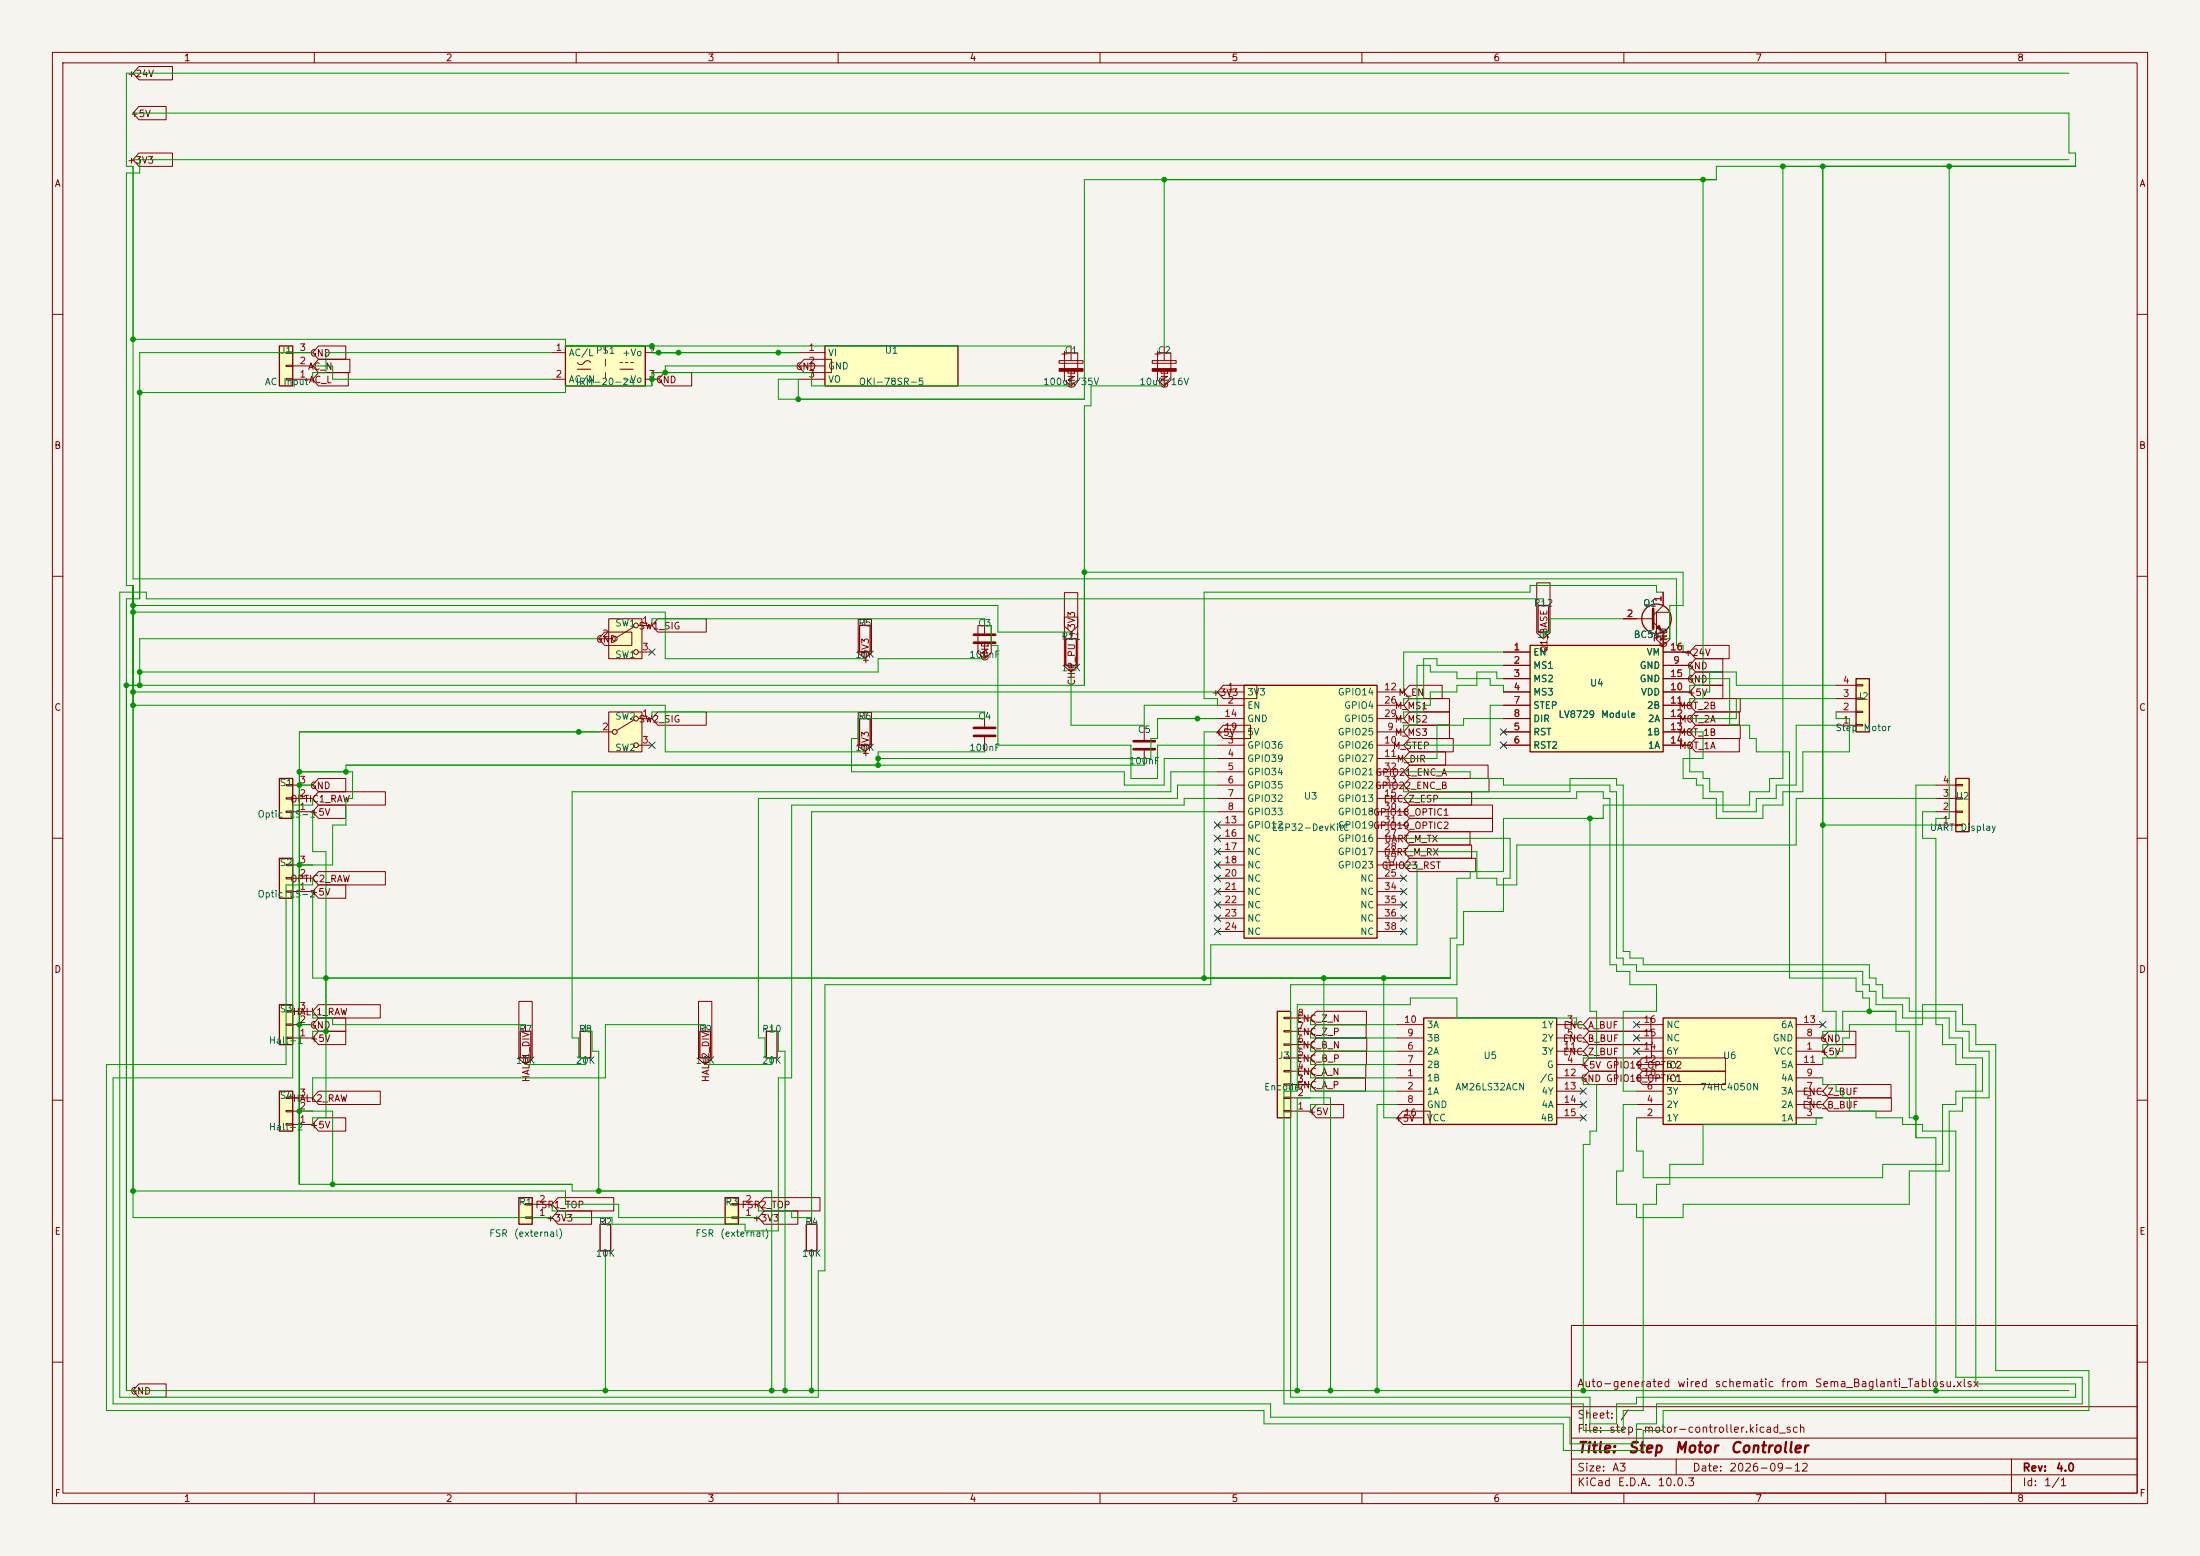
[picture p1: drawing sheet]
<svg xmlns="http://www.w3.org/2000/svg" width="420mm" height="297mm" viewBox="0 0 420 297" stroke-linecap="round" stroke-linejoin="round" font-family="sans-serif">
<path d="M0 0h420v297h-420z" fill="#f5f4ef" stroke="#f5f4ef" stroke-width=".19"/>
<g fill="none" stroke="#840000" stroke-width=".19">
<path d="M10 10h400v277h-400zM12 12h396v273h-396zM60 10v2M110 10v2M160 10v2M210 10v2M260 10v2M310 10v2M360 10v2M10 60h2M408 60h2M10 110h2"/>
<path d="M408 110h2M10 160h2M408 160h2M10 210h2M408 210h2M300 253h108v32h-108zM10 260h2M300 278.5h108M300 274.5h108M300 268.5h108M320 278.5v3M384 278.5v6.5"/>
<path d="M408 260h2M60 285v2M110 285v2M160 285v2M210 285v2M260 285v2M300 281.5h108M310 285v2M360 285v2"/>
</g>
<path d="M243.8 193h2.6v20.4h-2.6z" fill="#ffffc2"/>
<path d="M243.8 193h2.6v20.4h-2.6zM153.9 233.7h2.1v5.1h-2.1z" fill="none" stroke="#840000" stroke-width=".25"/>
<g fill="none" stroke="#840000" stroke-width=".19">
<path d="M220 68.8h4.5v.5h-4.5zM220.5 67.6h1M221 67.1v1M222.2 66v2.8M222.2 70.9v2.8M245.1 199.3h1.3v.2h-1.3zM245.1 196.7h1.3v.3h-1.3zM245.1 194.2h1.3v.2h-1.3zM246.4 199.4h3.8M246.4 196.9h3.8M246.4 194.3h3.8M245.1 212h1.3v.2h-1.3z"/>
<path d="M245.1 209.4h1.3v.3h-1.3zM245.1 206.9h1.3v.2h-1.3zM245.1 204.3h1.3v.3h-1.3zM245.1 201.8h1.3v.3h-1.3zM246.4 212.1h3.8M246.4 209.6h3.8M246.4 207h3.8M246.4 204.5h3.8M246.4 201.9h3.8M154.9 232.4v1.3M154.9 238.8v1.2"/>
</g>
<path d="M220 70.4h4.5v.5h-4.5z" fill="#840000" stroke="#840000" stroke-width=".19"/>
<path d="M53.3 208.3h2.6v7.6h-2.6z" fill="#ffffc2"/>
<path d="M53.3 208.3h2.6v7.6h-2.6zM114.6 233.7h2v5.1h-2z" fill="none" stroke="#840000" stroke-width=".25"/>
<path d="M54.6 214.5h1.3v.3h-1.3zM54.6 212h1.3v.2h-1.3zM54.6 209.4h1.3v.3h-1.3zM55.9 214.6h3.8M55.9 212.1h3.8M55.9 209.6h3.8M115.6 232.4v1.3M115.6 238.8v1.2" fill="none" stroke="#840000" stroke-width=".19"/>
<path d="M99.1 228.6h2.5v5.1h-2.5z" fill="#ffffc2"/>
<path d="M99.1 228.6h2.5v5.1h-2.5z" fill="none" stroke="#840000" stroke-width=".25"/>
<path d="M100.3 232.3h1.3v.2h-1.3zM100.3 229.7h1.3v.3h-1.3zM101.6 232.4h3.8M101.6 229.9h3.8" fill="none" stroke="#840000" stroke-width=".19"/>
<path d="M138.4 228.6h2.6v5.1h-2.6z" fill="#ffffc2"/>
<path d="M293.6 115.6h2.1v5.1h-2.1zM138.4 228.6h2.6v5.1h-2.6z" fill="none" stroke="#840000" stroke-width=".25"/>
<path d="M294.6 114.3v1.3M294.6 120.7v1.2M139.7 232.3h1.3v.2h-1.3zM139.7 229.7h1.3v.3h-1.3zM141 232.4h3.8M141 229.9h3.8" fill="none" stroke="#840000" stroke-width=".19"/>
<path d="M354.3 129.5h2.6v10.2h-2.6z" fill="#ffffc2"/>
<path d="M354.3 129.5h2.6v10.2h-2.6z" fill="none" stroke="#840000" stroke-width=".25"/>
<path d="M350.5 138.4h3.8M350.5 135.9h3.8M350.5 133.4h3.8M350.5 130.8h3.8M354.3 138.3h1.3v.3h-1.3zM354.3 135.8h1.3v.2h-1.3zM354.3 133.2h1.3v.3h-1.3zM354.3 130.7h1.3v.2h-1.3z" fill="none" stroke="#840000" stroke-width=".19"/>
<path d="M292.1 123.2h25.4v20.3h-25.4z" fill="#ffffc2"/>
<g fill="none" stroke="#840000" stroke-width=".25">
<path d="M292.1 123.2h25.4v20.3h-25.4z"/>
<circle cx="316.2" cy="118.1" r="2.82"/>
</g>
<g fill="none" stroke="#840000" stroke-width=".19">
<path d="M309.9 118.1h5.7M315.6 118.7l1.9 2v2.5M317.5 113v2.6l-1.9 1.9M287 124.5h5.1M287 127h5.1M287 129.5h5.1M287 132.1h5.1M287 139.7h5.1M287 134.6h5.1M287 137.2h5.1M317.5 124.5h5.1M317.5 127h5.1"/>
<path d="M317.5 129.5h5.1M317.5 132.1h5.1M317.5 139.7h5.1M317.5 134.6h5.1M317.5 137.2h5.1M287 142.2h5.1M317.5 142.2h5.1"/>
</g>
<path d="M315.6 116.2v3.8" fill="none" stroke="#840000" stroke-width=".51"/>
<path d="M316.7 119.4l.5 1-1-.5z" fill="#840000" stroke="#840000" stroke-width=".19"/>
<path d="M53.3 66h2.6v7.7h-2.6z" fill="#ffffc2"/>
<path d="M53.3 66h2.6v7.7h-2.6z" fill="none" stroke="#840000" stroke-width=".25"/>
<path d="M54.6 72.3h1.3v.2h-1.3zM54.6 69.7h1.3v.3h-1.3zM54.6 67.2h1.3v.2h-1.3zM55.9 72.4h3.8M55.9 69.9h3.8M55.9 67.3h3.8" fill="none" stroke="#840000" stroke-width=".19"/>
<path d="M107.9 66h15.3v7.7h-15.3z" fill="#ffffc2"/>
<path d="M107.9 66h15.3v7.7h-15.3zM164.1 137.2h2v5h-2z" fill="none" stroke="#840000" stroke-width=".25"/>
<g fill="none" stroke="#840000" stroke-width=".19">
<path d="M105.4 67.3h2.5M105.4 72.4h2.5M110.2 69.2a.83 .83 0 0 0 .9 .4 .83 .83 0 0 0 .6-.6 .73 .73 0 0 1 1.1 .2M110.2 70.5h2.6M115.6 66v1.3M115.6 68.6v1.3M115.6 71.1v1.3M118.4 70.5h2.5M118.4 69.2h.5M119.4 69.2h.5M120.4 69.2h.5M123.2 67.3h2.5"/>
<path d="M123.2 72.4h2.5M165.1 135.9v1.3M188 135.9v2.8M165.1 142.2v1.3M188 140.7v2.8"/>
</g>
<path d="M185.9 138.9h4.1M185.9 140.5h4.1" fill="none" stroke="#840000" stroke-width=".51"/>
<path d="M237.5 130.8h25.4v48.3h-25.4z" fill="#ffffc2"/>
<path d="M237.5 130.8h25.4v48.3h-25.4z" fill="none" stroke="#840000" stroke-width=".25"/>
<g fill="none" stroke="#840000" stroke-width=".19">
<path d="M232.4 132.1h5.1M232.4 134.6h5.1M232.4 139.7h5.1M232.4 137.2h5.1M262.9 132.1h5.1M262.9 134.6h5.1M262.9 139.7h5.1M262.9 137.2h5.1M232.4 142.2h5.1M232.4 144.8h5.1M232.4 147.3h5.1M232.4 149.9h5.1"/>
<path d="M232.4 152.4h5.1M232.4 154.9h5.1M232.4 157.5h5.1M262.9 142.2h5.1M262.9 144.8h5.1M262.9 147.3h5.1M262.9 149.9h5.1M262.9 152.4h5.1M262.9 154.9h5.1M262.9 157.5h5.1M232.4 160h5.1M232.4 162.6h5.1"/>
<path d="M232.4 165.1h5.1M232.4 167.6h5.1M232.4 170.2h5.1M232.4 172.7h5.1M232.4 175.3h5.1M232.4 177.8h5.1M262.9 160h5.1M262.9 162.6h5.1M262.9 165.1h5.1M262.9 167.6h5.1M262.9 170.2h5.1M262.9 172.7h5.1"/>
<path d="M262.9 175.3h5.1M262.9 177.8h5.1"/>
</g>
<path d="M271.8 194.3h25.4v20.3h-25.4z" fill="#ffffc2"/>
<path d="M271.8 194.3h25.4v20.3h-25.4z" fill="none" stroke="#840000" stroke-width=".25"/>
<g fill="none" stroke="#840000" stroke-width=".19">
<path d="M266.7 195.6h5.1M266.7 198.1h5.1M297.2 195.6h5.1M297.2 198.1h5.1M266.7 205.7h5.1M266.7 208.3h5.1M266.7 203.2h5.1M266.7 200.7h5.1M266.7 210.8h5.1M266.7 213.4h5.1M297.2 205.7h5.1M297.2 208.3h5.1"/>
<path d="M297.2 203.2h5.1M297.2 200.7h5.1M297.2 210.8h5.1M297.2 213.4h5.1"/>
</g>
<path d="M373.4 148.6h2.5v10.2h-2.5z" fill="#ffffc2"/>
<path d="M373.4 148.6h2.5v10.2h-2.5z" fill="none" stroke="#840000" stroke-width=".25"/>
<path d="M369.6 157.5h3.8M369.6 154.9h3.8M369.6 152.4h3.8M369.6 149.9h3.8M373.4 157.4h1.2v.2h-1.2zM373.4 154.8h1.2v.3h-1.2zM373.4 152.3h1.2v.2h-1.2zM373.4 149.7h1.2v.3h-1.2z" fill="none" stroke="#840000" stroke-width=".19"/>
<path d="M317.5 194.3h25.4v20.3h-25.4z" fill="#ffffc2"/>
<path d="M317.5 194.3h25.4v20.3h-25.4z" fill="none" stroke="#840000" stroke-width=".25"/>
<g fill="none" stroke="#840000" stroke-width=".19">
<path d="M312.4 198.1h5.1M312.4 195.6h5.1M342.9 198.1h5.1M342.9 195.6h5.1M312.4 200.7h5.1M312.4 213.4h5.1M312.4 210.8h5.1M312.4 208.3h5.1M312.4 205.7h5.1M312.4 203.2h5.1M342.9 200.7h5.1M342.9 213.4h5.1"/>
<path d="M342.9 210.8h5.1M342.9 208.3h5.1M342.9 205.7h5.1M342.9 203.2h5.1"/>
</g>
<path d="M53.3 191.8h2.6v7.6h-2.6z" fill="#ffffc2"/>
<path d="M53.3 191.8h2.6v7.6h-2.6zM99.3 196.9h2v5h-2zM110.7 196.9h2.1v5h-2.1zM133.6 196.9h2v5h-2zM146.3 196.9h2v5h-2z" fill="none" stroke="#840000" stroke-width=".25"/>
<g fill="none" stroke="#840000" stroke-width=".19">
<path d="M202.2 68.8h4.6v.5h-4.6zM202.7 67.6h1M203.2 67.1v1M204.5 66v2.8M204.5 70.9v2.8M54.6 198h1.3v.2h-1.3zM54.6 195.5h1.3v.2h-1.3zM54.6 192.9h1.3v.3h-1.3zM55.9 198.1h3.8M55.9 195.6h3.8M55.9 193h3.8M100.3 195.6v1.3"/>
<path d="M111.8 195.6v1.3M134.6 195.6v1.3M147.3 195.6v1.3M100.3 201.9v1.3M111.8 201.9v1.3M134.6 201.9v1.3M147.3 201.9v1.3"/>
</g>
<path d="M202.2 70.4h4.6v.5h-4.6z" fill="#840000" stroke="#840000" stroke-width=".19"/>
<path d="M157.5 66h25.4v7.7h-25.4z" fill="#ffffc2"/>
<path d="M157.5 66h25.4v7.7h-25.4z" fill="none" stroke="#840000" stroke-width=".25"/>
<path d="M152.4 67.3h5.1M152.4 69.9h5.1M152.4 72.4h5.1" fill="none" stroke="#840000" stroke-width=".19"/>
<path d="M53.3 163.8h2.6v7.7h-2.6z" fill="#ffffc2"/>
<path d="M53.3 163.8h2.6v7.7h-2.6z" fill="none" stroke="#840000" stroke-width=".25"/>
<path d="M54.6 170.1h1.3v.2h-1.3zM54.6 167.5h1.3v.3h-1.3zM54.6 165h1.3v.2h-1.3zM55.9 170.2h3.8M55.9 167.6h3.8M55.9 165.1h3.8" fill="none" stroke="#840000" stroke-width=".19"/>
<path d="M53.3 148.6h2.6v7.6h-2.6z" fill="#ffffc2"/>
<path d="M53.3 148.6h2.6v7.6h-2.6z" fill="none" stroke="#840000" stroke-width=".25"/>
<path d="M54.6 154.8h1.3v.3h-1.3zM54.6 152.3h1.3v.2h-1.3zM54.6 149.7h1.3v.3h-1.3zM55.9 154.9h3.8M55.9 152.4h3.8M55.9 149.9h3.8" fill="none" stroke="#840000" stroke-width=".19"/>
<path d="M116.2 135.9h6.4v7.6h-6.4z" fill="#ffffc2"/>
<g fill="none" stroke="#840000" stroke-width=".19">
<path d="M114.3 139.7h2.5M116.2 135.9h6.4v7.6h-6.4zM121 137.4l-3.3 2M121.9 137.2h2.6M121.9 142.2h2.6"/>
<circle cx="117.3" cy="139.7" r=".46"/>
<circle cx="121.4" cy="137.2" r=".46"/>
<circle cx="121.4" cy="142.2" r=".46"/>
</g>
<path d="M116.2 118.1h6.4v7.6h-6.4z" fill="#ffffc2"/>
<g fill="none" stroke="#840000" stroke-width=".19">
<path d="M26.5 12.7h6.4v2.5h-6.4l-1.1-1.2zM26.5 20.3h5.2v2.6h-5.2l-1.1-1.3zM26.5 29.2h6.4v2.6h-6.4l-1.1-1.3zM60.8 71.1h5.7v2.6h-5.7l-1.1-1.3zM60.8 68.6h6v2.5h-6l-1.1-1.2zM60.8 66h5.2v2.6h-5.2l-1.1-1.3zM126.8 71.1h5.2v2.6h-5.2l-1.1-1.3zM153.5 68.6h5.2v2.5h-5.2l-1.1-1.2zM203.2 67.3h2.5v5.2l-1.2 1.2-1.3-1.2zM221 67.3h2.5v5.2l-1.3 1.2-1.2-1.2zM116.2 118.1h6.4v7.6h-6.4zM121 119.6l-3.3 2.1"/>
<path d="M121.9 119.4h2.6M125.6 118.1h9.2v2.6h-9.2l-1.1-1.3zM163.8 118.2h2.6v6.4l-1.3 1.1-1.3-1.1zM165.1 118.1v1.3M186.7 119.4h2.5v5.2l-1.2 1.1-1.3-1.1zM188 118.1v2.8M203.2 117.8h2.5v9.4l-1.2 1.1-1.3-1.1zM203.2 113.1h2.5v6.4l-1.2 1.2-1.3-1.2zM293.4 111.2h2.5v9.6l-1.3 1.1-1.2-1.1zM309.9 118.1h2.5M316.2 116.9h2.6v5.2l-1.3 1.1-1.3-1.1zM317.5 113v2.6"/>
<path d="M114.3 121.9h2.5M115.4 120.6h5.2v2.6h-5.2l-1.1-1.3zM121.9 124.5h2.6M125.6 135.9h9.2v2.5h-9.2l-1.1-1.2zM163.8 136h2.6v6.4l-1.3 1.1-1.3-1.1zM165.1 124.5v1.2M188 122.9v2.8M204.5 120.7v1.2M204.5 127v1.3M218.4 138.4v2.8M233.5 130.8h6.4v2.6h-6.4l-1.1-1.3zM233.5 138.4h5.2v2.6h-5.2l-1.1-1.3z"/>
<path d="M269.1 130.8h6.2v2.6h-6.2l-1.1-1.3zM269.1 133.3h7.6v2.6h-7.6l-1.1-1.3zM269.1 135.9h7.6v2.5h-7.6l-1.1-1.2zM269.1 138.4h7.6v2.6h-7.6l-1.1-1.3zM287 124.5h5.1M287 127h5.1M287 129.5h5.1M287 132.1h5.1M287 139.7h5.1M287 134.6h5.1M287 137.2h5.1M317.5 124.5h5.1"/>
<path d="M317.5 127h5.1M317.5 129.5h5.1M317.5 132.1h5.1M317.5 139.7h5.1M317.5 134.6h5.1M317.5 137.2h5.1M317.5 120.7v2.5M323.7 138.4h8.5v2.6h-8.5l-1.1-1.3zM323.7 135.9h8.3v2.5h-8.3l-1.1-1.2zM323.7 133.3h8.5v2.6h-8.5l-1.1-1.3zM323.7 130.8h5.2v2.6h-5.2l-1.1-1.3zM323.7 128.3h5.2v2.5h-5.2l-1.1-1.3z"/>
<path d="M323.7 123.2h6.4v2.5h-6.4l-1.1-1.2zM323.7 125.7h5.2v2.6h-5.2l-1.1-1.3zM60.8 151.1h12.8v2.6h-12.8l-1.1-1.3zM60.8 153.7h5.2v2.5h-5.2l-1.1-1.3zM60.8 148.6h5.2v2.5h-5.2l-1.1-1.2zM218.4 143.3v2.8M269.1 146h15v2.6h-15l-1.1-1.3zM269.1 148.6h15.2v2.5h-15.2l-1.1-1.2zM269.1 143.5h6.9v2.6h-6.9l-1.1-1.3zM269.1 158.7h11.5v2.6h-11.5l-1.1-1.3zM269.1 153.7h15.8v2.5h-15.8l-1.1-1.3zM269.1 156.2h15.8v2.6h-15.8l-1.1-1.3z"/>
<path d="M269.1 141h8.3v2.5h-8.3l-1.1-1.3zM269.1 151.1h11.8v2.6h-11.8l-1.1-1.3zM287 142.2h5.1M317.5 142.2h5.1M323.7 141h8.3v2.5h-8.3l-1.1-1.3zM60.8 166.4h12.8v2.5h-12.8l-1.1-1.3zM60.8 168.9h5.2v2.6h-5.2l-1.1-1.3zM269.1 163.8h12.6v2.6h-12.6l-1.1-1.3zM269.1 161.3h11.8v2.5h-11.8l-1.1-1.2zM60.8 194.3h5.2v2.6h-5.2l-1.1-1.3zM60.8 191.8h11.8v2.5h-11.8l-1.1-1.3zM60.8 196.8h5.2v2.6h-5.2l-1.1-1.3z"/>
<path d="M99.1 191.1h2.5v11l-1.3 1.1-1.2-1.1zM133.3 191.1h2.6v11l-1.3 1.1-1.3-1.1zM251.3 193h9.6v2.6h-9.6l-1.1-1.3zM251.3 195.6h9.5v2.5h-9.5l-1.1-1.2zM251.3 198.1h9.6v2.6h-9.6l-1.1-1.3zM303.4 194.3h11.8v2.6h-11.8l-1.1-1.3zM303.4 199.4h11.9v2.5h-11.9l-1.1-1.2zM303.4 196.8h11.9v2.6h-11.9l-1.1-1.3zM349.1 199.4h5.2v2.5h-5.2l-1.1-1.2zM349.1 196.8h5.2v2.6h-5.2l-1.1-1.3zM60.8 213.4h5.2v2.5h-5.2l-1.1-1.3zM60.8 208.3h11.8v2.5h-11.8l-1.1-1.2z"/>
<path d="M251.3 200.7h9.6v2.5h-9.6l-1.1-1.3zM251.3 210.8h5.2v2.6h-5.2l-1.1-1.3zM251.3 203.2h9.4v2.5h-9.4l-1.1-1.2zM251.3 205.7h9.4v2.6h-9.4l-1.1-1.3zM267.8 212.1h5.2v2.5h-5.2l-1.1-1.2zM303.4 204.5h5.2v2.5h-5.2l-1.1-1.3zM303.4 201.9h5.2v2.6h-5.2l-1.1-1.3zM313.5 204.5h15.9v2.5h-15.9l-1.1-1.3zM313.5 201.9h15.9v2.6h-15.9l-1.1-1.3zM349.1 209.5h12v2.6h-12l-1.1-1.3zM349.1 207h11.9v2.6h-11.9l-1.1-1.3zM106.5 228.6h10.7v2.5h-10.7l-1.1-1.2z"/>
<path d="M106.5 231.1h6.4v2.6h-6.4l-1.1-1.3zM145.9 228.6h10.6v2.5h-10.6l-1.1-1.2zM145.9 231.1h6.4v2.6h-6.4l-1.1-1.3zM26.5 264.2h5.2v2.5h-5.2l-1.1-1.3z"/>
<circle cx="121.4" cy="119.4" r=".46"/>
<circle cx="117.3" cy="121.9" r=".46"/>
<circle cx="121.4" cy="124.5" r=".46"/>
</g>
<path d="M185.9 121.2h4.1M185.9 122.7h4.1M216.4 141.5h4.1M216.4 143h4.1" fill="none" stroke="#840000" stroke-width=".51"/>
<path d="M164.1 119.4h2v5.1h-2zM203.5 121.9h2v5.1h-2z" fill="none" stroke="#840000" stroke-width=".25"/>
<g fill="none" stroke="#009600" stroke-width=".19">
<path d="M395 14h-370.9v17.8h1.3v78.7h294.6v12.7h1.3v1.3h1.3M25.4 21.6h369.6v7.6h1.2v2.6h-68.5v2.5h-120.7v41.9h-58.4v-3.8h3.8v3.8M25.4 30.5h369.6M26.7 30.5v2.5h-2.6v78.8h1.3v120.6h80M222.2 34.3v31.7M325.1 34.3v96.5h-2.5v1.3M340.4 31.8v116.8h-2.6v2.5h-3.8v2.6h-27.9v2.5h-19.1v10.2h-6.3v1.2h-2.6v11.5h-1.2v7.6h-217.2v-16.5M348 31.8v161.2h2.5v6.4h-2.5v1.3M372.1 31.8v124.4h-2.5v1.3h-21.6M25.4 64.8h82.5v1.2h96.6M59.7 67.3h-33v47h-2.6v151.1h370.9M59.7 69.9h3.8v2.5h41.9"/>
<path d="M105.4 67.3h-43.2v3.8h-2.5v1.3M124.5 66v1.3h27.9M124.5 72.4h1.2M152.4 69.9h-25.4v1.2M204.5 73.7h-49.6v-2.6h-30.4v2.6h-16.6v1.2h-81.2M222.2 73.7h-13.9v3.8h-1.3v53.3h-182.9M25.4 115.6h165.1v5.1h14M25.4 116.8h101.6v8.9h38.1M124.5 119.4v-1.3h63.5v1.3h1.2v3.8h1.3v19h25.4v6.4h5.1v-6.4h11.4M207 109.2h114.3v6.4h-2.5v6.3h-1.3v1.3M294.6 114.3h-266.7v-1.3h-5v153.7h133.3v-24.1h1.3v-54.6h73.6v-7.7h39.4v-15.2h-2.5M309.9 118.1h-14v2.6h-1.3v1.2"/>
<path d="M317.5 113h-1.3v-1.2h-24.1v1.2h-62.2v20.4h2.5v1.2h-14v3.8h-13.9v-10.1M25.4 132.1h207M25.4 134.6h101.6v8.9h38.1M114.3 139.7h-57.2v86.4h52.1v1.2h38.1v38.1M114.3 121.9h-87.6v8.9M124.5 137.2v-1.3h63.5v1.3h-24.2v3.8h-1.2v6.3h52v2.6h7.6v-5.1h10.2M188 125.7h-20.4v2.6h-140.9M232.4 139.7h-2.5v47M232.4 137.2h-11.4v3.8h-1.3v3.8h-52.1M287 129.5h-1.3v-1.2h-3.8v2.5h-3.8v1.3h-5.1v2.5h-1.2v1.3h-3.8v1.3M287 124.5h-19v7.6M287 132.1v-1.3h-2.5v-1.3h-6.4v-1.2h-5.1v-1.3h-2.5v11.4h-2.5v1.3"/>
<path d="M287 137.2h-7.6v1.2h-5.1v6.4h-6.3M287 134.6h-2.5v7.6h-16.5M287 127h-12.7v-1.3h-2.5v7.7h-3.8v1.2M322.6 127v2.5h7.6v8.9h3.8v2.6h1.3v2.5h6.3v43.2h12.7v2.5h1.3v1.3h1.3v2.5M350.5 130.8h-19v-2.5h-5.1v3.8h-1.3v1.3h-2.5v1.2M350.5 138.4h-7.6v11.5h-3.8v2.5h-3.8v2.5h-6.4v-3.8h-2.5v-2.5h-1.3v-1.3h-2.5v-5.1M350.5 135.9v1.3h2.6v6.3h-8.9v7.6h-3.8v2.6h-3.9v2.5h-8.8v-3.8h-2.6v-2.5h-1.3v-1.3h-2.5v-3.8h3.8v-5.1h-2.5M350.5 133.4h-19v3.8h-8.9M57.1 147.3h10.2v5.1h-1.3v5.1h-2.5v7.6h-6.4M57.1 149.9h2.6M59.7 152.4v1.3h-3.8v52h-34.3v62.3h221v2.5h57.1v5.1h12.7v-3.8h3.8v-3.8h81.3v-5.1h-24.1v-47h-6.4v-1.3h-3.8v-1.2h-5.1v-1.3h-5v-2.5h-1.3v-1.3h-1.3v-1.3h-2.5v-1.3M59.7 154.9v7.7h2.5v50.8h-2.5v1.2"/>
<path d="M188 143.5h-20.4v2.6M218.4 146.1h-152.4v1.2M232.4 147.3h-8.9v3.8h-114.3v47h1.3v3.8h1.3v1.3h-11.5M232.4 149.9h-7.6v2.5h-80v45.7h1.2v3.8h1.3v1.3h-12.7M232.4 152.4h-6.3v1.3h-75v52h-2.5v29.2h-6.4v-1.2h-25.4v-1.3h-8.9v-1.3h-2.5v-1.2M232.4 154.9h-77.5v77.5h-3.8v-1.3h-6.3v-1.2M268 147.3h12.7v1.3h6.3v1.3h20.3v1.2h1.3v31.8h1.3v1.3h2.5v1.2h43.2v2.6h1.3v1.2h1.2v2.6h5.1v2.5h8.9v3.8h2.5v3.8h3.9v6.4h-5.1v2.5h-2.6v11.4h-11.4v2.6h-45.7v-5.1h-1.3v-6.3M268 149.9v1.2h31.7v-2.5h8.9v1.3h1.3v31.7h1.2v1.3h2.6v1.3h43.2v2.5h1.2v1.3h1.3v2.5h5.1v2.5h8.9v3.9h2.5v3.8h3.8v8.9h-5.1v2.5h-2.5v11.4h-7.6v6.4h-43.2v2.5h-8.9v-2.5h-3.8v-6.4h1.3v-12.7h2.5M268 152.4h33v-1.3h5.1v1.3h1.2v31.8h1.3v1.2h2.5v2.6h5.1v5h-6.3v15.3h2.5M303.5 156.2v36.8h1.3v8.9h-2.5v1.3M369.6 152.4h-26.7v8.9h-53.3v7.6h-3.9v-1.3h-3.8v-5h-13.9M369.6 154.9h-2.6v5.1h2.6v35.6h1.2v3.8h2.6v3.8h3.8v61h19v2.5h-83.8v1.3h-3.8v3.8h-5.1v-5.1h-57.1v-78.7h31.7v-7.7h1.3v-6.3h7.6v-6.4h1.3v-7.6h-20.3"/>
<path d="M369.6 149.9h-3.8v67.3h3.8v48.2M59.7 167.6v1.3h-5.1v34.3h-34.3v66h221v2.6h57.1v5.1h15.3v-3.9h3.8v-3.8h81.3v-7.6h-17.8v-62.2h-3.8v-3.8h-2.6v-3.8h-7.6v3.8h-13.9v2.5h-1.3v2.6h-1.3v1.2h-2.5v1.3M57.1 195.6h2.6M59.7 193v1.3h3.8v1.3h36.8M62.2 196.9h-2.5v1.2M111.8 195.6v1.3h1.2v3.8h1.3v26.6M134.6 195.6h-19v10.1h-55.9v3.9M147.3 195.6v1.3h1.3v3.8h1.3v64.7M250.2 194.3v1.3h16.5M250.2 199.4v1.3h16.5M250.2 196.9v1.2h16.5M252.7 186.7v24.1h-2.5v1.3"/>
<path d="M264.2 186.7v26.7h2.5M302.3 195.6h-1.3v-1.3h-22.9v-3.8h-8.9v1.3h-21.6v16.5h-2.5v59.7h57.2v5h7.6v-3.8h3.8v-39.3h2.5v-3.8h2.6v-3.9h6.3v-7.6h21.6v-1.2h1.3M348 198.1v-1.2h3.8v-3.9h10.1v3.9h2.6v16.5h1.3M57.1 212.1h6.4v14M250.2 204.5v1.2h16.5M250.2 201.9v1.3h16.5M250.2 207v1.3h16.5M266.7 210.8h-3.8v54.6M302.3 205.7v1.3h2.5v8.9h-1.3v2.5h-1.2v47M25.4 227.3h82.5v2.6h10.2v2.5h26.7M115.6 240v25.4M154.9 240v25.4"/>
<path d="M247.6 265.4v-55.8h6.4v55.8"/>
</g>
<g fill="none" stroke="#000084" stroke-width=".19">
<path d="M123.9 123.9l1.2 1.2M125.1 123.9l-1.2 1.2M286.4 139.1l1.2 1.2M287.6 139.1l-1.2 1.2M123.9 141.6l1.2 1.2M125.1 141.6l-1.2 1.2M231.8 159.4l1.2 1.2M231.8 156.9l1.2 1.2M233 159.4l-1.2 1.2M233 156.9l-1.2 1.2M286.4 141.6l1.2 1.2M287.6 141.6l-1.2 1.2"/>
<path d="M231.8 167l1.2 1.2M231.8 164.5l1.2 1.2M231.8 162l1.2 1.2M231.8 177.2l1.2 1.2M231.8 174.7l1.2 1.2M231.8 172.1l1.2 1.2M231.8 169.6l1.2 1.2M233 167l-1.2 1.2M233 164.5l-1.2 1.2M233 162l-1.2 1.2M233 177.2l-1.2 1.2M233 174.7l-1.2 1.2"/>
<path d="M233 172.1l-1.2 1.2M233 169.6l-1.2 1.2M267.4 169.6l1.2 1.2M267.4 167l1.2 1.2M267.4 177.2l1.2 1.2M267.4 174.7l1.2 1.2M267.4 172.1l1.2 1.2M268.6 169.6l-1.2 1.2M268.6 167l-1.2 1.2M268.6 177.2l-1.2 1.2M268.6 174.7l-1.2 1.2M268.6 172.1l-1.2 1.2"/>
<path d="M311.8 197.5l1.2 1.2M311.8 195l1.2 1.2M313 197.5l-1.2 1.2M313 195l-1.2 1.2M347.4 195l1.2 1.2M348.6 195l-1.2 1.2M301.7 210.2l1.2 1.2M301.7 212.8l1.2 1.2M301.7 207.7l1.2 1.2M302.9 210.2l-1.2 1.2M302.9 207.7l-1.2 1.2M302.9 212.8l-1.2 1.2"/>
<path d="M311.8 200.1l1.2 1.2M313 200.1l-1.2 1.2"/>
</g>
<g fill="#009600" stroke="#009600" stroke-width=".19">
<circle cx="247.6" cy="265.4" r=".46"/>
<circle cx="262.9" cy="265.4" r=".46"/>
<circle cx="254" cy="265.4" r=".46"/>
<circle cx="115.6" cy="265.4" r=".46"/>
<circle cx="149.9" cy="265.4" r=".46"/>
<circle cx="154.9" cy="265.4" r=".46"/>
<circle cx="147.3" cy="265.4" r=".46"/>
<circle cx="114.3" cy="227.3" r=".46"/>
<circle cx="207" cy="109.2" r=".46"/>
<circle cx="167.6" cy="144.8" r=".46"/>
<circle cx="167.6" cy="146.1" r=".46"/>
<circle cx="228.6" cy="137.2" r=".46"/>
<circle cx="340.4" cy="31.8" r=".46"/>
<circle cx="348" cy="31.8" r=".46"/>
<circle cx="325.1" cy="34.3" r=".46"/>
<circle cx="372.1" cy="31.8" r=".46"/>
<circle cx="229.9" cy="186.7" r=".46"/>
<circle cx="264.2" cy="186.7" r=".46"/>
<circle cx="252.7" cy="186.7" r=".46"/>
<circle cx="303.5" cy="156.2" r=".46"/>
<circle cx="348" cy="157.5" r=".46"/>
<circle cx="302.3" cy="265.4" r=".46"/>
<circle cx="356.9" cy="193" r=".46"/>
<circle cx="365.8" cy="213.4" r=".46"/>
<circle cx="369.6" cy="265.4" r=".46"/>
<circle cx="57.1" cy="149.9" r=".46"/>
<circle cx="26.7" cy="130.8" r=".46"/>
<circle cx="57.1" cy="147.3" r=".46"/>
<circle cx="24.1" cy="130.8" r=".46"/>
<circle cx="25.4" cy="132.1" r=".46"/>
<circle cx="110.5" cy="139.7" r=".46"/>
<circle cx="25.4" cy="134.6" r=".46"/>
<circle cx="66" cy="147.3" r=".46"/>
<circle cx="57.1" cy="165.1" r=".46"/>
<circle cx="148.6" cy="67.3" r=".46"/>
<circle cx="152.4" cy="76.2" r=".46"/>
<circle cx="129.5" cy="67.3" r=".46"/>
<circle cx="127" cy="71.1" r=".46"/>
<circle cx="124.5" cy="72.4" r=".46"/>
<circle cx="26.7" cy="128.3" r=".46"/>
<circle cx="26.7" cy="74.9" r=".46"/>
<circle cx="25.4" cy="64.8" r=".46"/>
<circle cx="25.4" cy="116.8" r=".46"/>
<circle cx="25.4" cy="115.6" r=".46"/>
<circle cx="25.4" cy="227.3" r=".46"/>
<circle cx="57.1" cy="212.1" r=".46"/>
<circle cx="57.1" cy="195.6" r=".46"/>
<circle cx="62.2" cy="186.7" r=".46"/>
<circle cx="63.5" cy="226.1" r=".46"/>
<circle cx="62.2" cy="196.9" r=".46"/>
<circle cx="222.2" cy="34.3" r=".46"/>
<circle cx="124.5" cy="66" r=".46"/>
<circle cx="125.7" cy="67.3" r=".46"/>
</g>
<g font-size="2" fill="#840000">
<text x="301" y="277.8">Title:</text>
<text x="310.7" y="277.8">Step</text>
<text x="319.6" y="277.8">Motor</text>
<text x="330.2" y="277.8">Controller</text>
</g>
<g font-size="1.5" fill="#840000">
<text x="301" y="265.1">Auto-generated</text>
<text x="320.1" y="265.1">wired</text>
<text x="327.2" y="265.1">schematic</text>
<text x="339.9" y="265.1">from</text>
<text x="346.3" y="265.1">Sema_Baglanti_Tablosu.xlsx</text>
<text x="301" y="273.8">File:</text>
<text x="301" y="271.1">Sheet:</text>
<text x="307.1" y="273.8">step-motor-controller.kicad_sch</text>
<text x="309.2" y="271.1">/</text>
<text x="301" y="281.2">Size:</text>
<text x="307.6" y="281.2">A3</text>
<text x="323" y="281.2">Date:</text>
<text x="330" y="281.2">2026-09-12</text>
<text x="386" y="281.2">Rev:</text>
<text x="392.4" y="281.2">4.0</text>
<text x="301" y="284">KiCad</text>
<text x="308.7" y="284">E.D.A.</text>
<text x="316.3" y="284">10.0.3</text>
<text x="386" y="284">Id:</text>
<text x="390.1" y="284">1/1</text>
</g>
<g font-size="1.3" fill="#840000">
<text x="35" y="12">1</text>
<text x="85" y="12">2</text>
<text x="135" y="12">3</text>
<text x="185" y="12">4</text>
<text x="235" y="12">5</text>
<text x="285" y="12">6</text>
<text x="335" y="12">7</text>
<text x="385" y="12">8</text>
<text x="24.2" y="15">+24V</text>
<text x="24.8" y="22.7">+5V</text>
<text x="10.3" y="36">A</text>
<text x="24.2" y="31.5">+3V3</text>
<text x="408.3" y="36">A</text>
<text x="58.7" y="70.9">AC_N</text>
<text x="59.1" y="68.4">GND</text>
<text x="151.8" y="70.9">GND</text>
<text x="58.8" y="73.5">AC_L</text>
<text x="125.1" y="73.5">GND</text>
<text x="205.5" y="74.3" transform="rotate(-90 205.5 74.3)">GND</text>
<text x="223.3" y="74.3" transform="rotate(-90 223.3 74.3)">GND</text>
<text x="10.3" y="86">B</text>
<text x="408.2" y="86">B</text>
<text x="113.7" y="123">GND</text>
<text x="121.8" y="120.4">SW1_SIG</text>
<text x="295.7" y="124.7" transform="rotate(-90 295.7 124.7)">Q1_BASE</text>
<text x="318.6" y="123.8" transform="rotate(-90 318.6 123.8)">GND</text>
<text x="321.4" y="125.5">+24V</text>
<text x="166.2" y="126.9" transform="rotate(-90 166.2 126.9)">+3V3</text>
<text x="189" y="126.3" transform="rotate(-90 189 126.3)">GND</text>
<text x="205.5" y="131" transform="rotate(-90 205.5 131)">CHIP_PU +3V3</text>
<text x="322" y="130.6">GND</text>
<text x="322" y="128.1">GND</text>
<text x="10.3" y="136">C</text>
<text x="231.2" y="133.1">+3V3</text>
<text x="266.2" y="135.7">M_MS1</text>
<text x="266.8" y="133.1">M_EN</text>
<text x="320.3" y="135.7">MOT_2B</text>
<text x="322" y="133.1">+5V</text>
<text x="408.2" y="136">C</text>
<text x="121.8" y="138.2">SW2_SIG</text>
<text x="231.8" y="140.8">+5V</text>
<text x="265.8" y="143.3">M_STEP</text>
<text x="266.2" y="138.2">M_MS2</text>
<text x="266.2" y="140.8">M_MS3</text>
<text x="320.3" y="140.8">MOT_1B</text>
<text x="320.4" y="143.3">MOT_1A</text>
<text x="320.4" y="138.2">MOT_2A</text>
<text x="166.2" y="144.7" transform="rotate(-90 166.2 144.7)">+3V3</text>
<text x="266.5" y="145.8">M_DIR</text>
<text x="55.3" y="153.5">OPTIC1_RAW</text>
<text x="59.1" y="150.9">GND</text>
<text x="264" y="153.5">ENC_Z_ESP</text>
<text x="59.1" y="156">+5V</text>
<text x="264.2" y="161.1">UART_M_TX</text>
<text x="263.6" y="166.2">GPIO23_RST</text>
<text x="264" y="163.6">UART_M_RX</text>
<text x="55.3" y="168.7">OPTIC2_RAW</text>
<text x="59.1" y="171.2">+5V</text>
<text x="10.3" y="186">D</text>
<text x="408.2" y="186">D</text>
<text x="55.8" y="194.1">HALL1_RAW</text>
<text x="59.1" y="196.6">GND</text>
<text x="247.4" y="195.4">ENC_Z_N</text>
<text x="247.4" y="197.9">ENC_Z_P</text>
<text x="298.4" y="196.6">ENC_A_BUF</text>
<text x="59.1" y="199.2">+5V</text>
<text x="247.4" y="200.5">ENC_B_N</text>
<text x="247.4" y="203">ENC_B_P</text>
<text x="298.3" y="199.2">ENC_B_BUF</text>
<text x="298.3" y="201.7">ENC_Z_BUF</text>
<text x="347.4" y="201.7">+5V</text>
<text x="347.4" y="199.2">GND</text>
<text x="101.4" y="206.7" transform="rotate(-90 101.4 206.7)">HALL1_DIV</text>
<text x="135.7" y="206.7" transform="rotate(-90 135.7 206.7)">HALL2_DIV</text>
<text x="247.5" y="205.5">ENC_A_N</text>
<text x="247.5" y="208.1">ENC_A_P</text>
<text x="301.7" y="206.8">GND GPIO18_OPTIC1</text>
<text x="301.7" y="204.3">+5V GPIO19_OPTIC2</text>
<text x="344" y="209.3">ENC_Z_BUF</text>
<text x="55.8" y="210.6">HALL2_RAW</text>
<text x="59.1" y="215.7">+5V</text>
<text x="249.6" y="213.2">+5V</text>
<text x="266.1" y="214.4">+5V</text>
<text x="344" y="211.9">ENC_B_BUF</text>
<text x="102.1" y="230.9">FSR1_TOP</text>
<text x="104.2" y="233.5">+3V3</text>
<text x="141.5" y="230.9">FSR2_TOP</text>
<text x="143.6" y="233.5">+3V3</text>
<text x="10.3" y="236">E</text>
<text x="408.3" y="236">E</text>
<text x="24.8" y="266.5">GND</text>
<text x="10.3" y="286">F</text>
<text x="35" y="287">1</text>
<text x="85" y="287">2</text>
<text x="135" y="287">3</text>
<text x="185" y="287">4</text>
<text x="235" y="287">5</text>
<text x="285" y="287">6</text>
<text x="335" y="287">7</text>
<text x="385" y="287">8</text>
<text x="408.3" y="286">F</text>
</g>
<g font-size="1.3" fill="#006464">
<text x="53.4" y="67.8">J1</text>
<text x="108.5" y="68.3">AC/L</text>
<text x="113.6" y="67.8">PS1</text>
<text x="118.7" y="68.3">+Vo</text>
<text x="158" y="68.3">VI</text>
<text x="158" y="70.8">GND</text>
<text x="168.8" y="67.8">U1</text>
<text x="203.1" y="67.8">C1</text>
<text x="220.9" y="67.8">C2</text>
<text x="50.5" y="73.8">AC</text>
<text x="54" y="73.8">Input</text>
<text x="108.5" y="73.4">AC/N</text>
<text x="109.8" y="73.8">IRM-20-24</text>
<text x="118.7" y="73.4">-Vo</text>
<text x="158" y="73.4">VO</text>
<text x="163.8" y="73.8">OKI-78SR-5</text>
<text x="199" y="73.8">100uF/35V</text>
<text x="217.4" y="73.8">10uF/16V</text>
<text x="117.3" y="119.9">SW1</text>
<text x="163.8" y="119.9">R5</text>
<text x="186.6" y="119.9">C3</text>
<text x="292.7" y="116.1">R12</text>
<text x="313.6" y="116.1">Q1</text>
<text x="117.3" y="125.9">SW1</text>
<text x="163.2" y="125.9">10K</text>
<text x="184.9" y="125.9">100nF</text>
<text x="202.5" y="122.4">R11</text>
<text x="292.6" y="125.4">EN</text>
<text x="293.3" y="122.1">1K</text>
<text x="311.8" y="122.1">BC547</text>
<text x="314.2" y="125.4">VM</text>
<text x="202.5" y="128.4">10K</text>
<text x="292.6" y="128">MS1</text>
<text x="292.6" y="130.5">MS2</text>
<text x="303.4" y="131.3">U4</text>
<text x="312.9" y="128">GND</text>
<text x="312.9" y="130.5">GND</text>
<text x="117.3" y="137.7">SW2</text>
<text x="163.8" y="137.7">R6</text>
<text x="186.6" y="137.7">C4</text>
<text x="238" y="133.1">3V3</text>
<text x="238" y="135.6">EN</text>
<text x="255.3" y="133.1">GPIO14</text>
<text x="256.5" y="135.6">GPIO4</text>
<text x="292.6" y="133.1">MS3</text>
<text x="292.6" y="135.6">STEP</text>
<text x="297.4" y="137.3">LV8729</text>
<text x="305.5" y="137.3">Module</text>
<text x="313.2" y="133.1">VDD</text>
<text x="314.3" y="135.6">2B</text>
<text x="354.4" y="133.9">J2</text>
<text x="117.3" y="143.7">SW2</text>
<text x="163.2" y="143.7">10K</text>
<text x="184.9" y="143.7">100nF</text>
<text x="217.1" y="140.2">C5</text>
<text x="238" y="143.2">GPIO36</text>
<text x="238" y="138.1">GND</text>
<text x="238" y="140.7">5V</text>
<text x="255.3" y="140.7">GPIO25</text>
<text x="255.3" y="143.2">GPIO26</text>
<text x="256.5" y="138.1">GPIO5</text>
<text x="292.6" y="140.7">RST</text>
<text x="292.6" y="143.2">RST2</text>
<text x="292.6" y="138.1">DIR</text>
<text x="314.3" y="140.7">1B</text>
<text x="314.5" y="138.1">2A</text>
<text x="314.5" y="143.2">1A</text>
<text x="350.3" y="139.9">Step</text>
<text x="355.6" y="139.9">Motor</text>
<text x="215.4" y="146.2">100nF</text>
<text x="238" y="145.8">GPIO39</text>
<text x="238" y="148.3">GPIO34</text>
<text x="255.3" y="145.8">GPIO27</text>
<text x="255.3" y="148.3">GPIO21GPIO21_ENC_A</text>
<text x="53.3" y="150.4">S1</text>
<text x="238" y="150.8">GPIO35</text>
<text x="238" y="153.4">GPIO32</text>
<text x="238" y="155.9">GPIO33</text>
<text x="248.8" y="152.9">U3</text>
<text x="255.3" y="153.4">GPIO13</text>
<text x="255.3" y="155.9">GPIO18GPIO18_OPTIC1</text>
<text x="255.3" y="150.8">GPIO22GPIO22_ENC_B</text>
<text x="373.3" y="152.9">U2</text>
<text x="49.1" y="156.4">Optic</text>
<text x="55.1" y="156.4">LS-1</text>
<text x="238" y="158.5">GPIO12</text>
<text x="238" y="161">NC</text>
<text x="242.7" y="158.9">ESP32-DevKitC</text>
<text x="255.3" y="161">GPIO16</text>
<text x="255.3" y="158.5">GPIO19GPIO19_OPTIC2</text>
<text x="368.3" y="158.9">UART</text>
<text x="374.1" y="158.9">Display</text>
<text x="53.3" y="165.6">S2</text>
<text x="238" y="163.5">NC</text>
<text x="238" y="166.1">NC</text>
<text x="255.3" y="163.5">GPIO17</text>
<text x="255.3" y="166.1">GPIO23</text>
<text x="49.1" y="171.6">Optic</text>
<text x="55.1" y="171.6">LS-2</text>
<text x="238" y="168.6">NC</text>
<text x="238" y="171.2">NC</text>
<text x="238" y="173.7">NC</text>
<text x="259.6" y="168.6">NC</text>
<text x="259.6" y="171.2">NC</text>
<text x="259.6" y="173.7">NC</text>
<text x="238" y="176.2">NC</text>
<text x="238" y="178.8">NC</text>
<text x="259.6" y="176.2">NC</text>
<text x="259.6" y="178.8">NC</text>
<text x="53.3" y="193.6">S3</text>
<text x="99" y="197.4">R7</text>
<text x="110.4" y="197.4">R8</text>
<text x="133.3" y="197.4">R9</text>
<text x="145.4" y="197.4">R10</text>
<text x="272.3" y="196.6">3A</text>
<text x="294.2" y="196.6">1Y</text>
<text x="318" y="196.6">NC</text>
<text x="339.9" y="196.6">6A</text>
<text x="51.2" y="199.6">Hall-1</text>
<text x="98.4" y="203.4">10K</text>
<text x="109.8" y="203.4">20K</text>
<text x="132.7" y="203.4">10K</text>
<text x="145.4" y="203.4">20K</text>
<text x="243.9" y="202.4">J3</text>
<text x="272.3" y="201.6">2A</text>
<text x="272.3" y="199.1">3B</text>
<text x="283.1" y="202.4">U5</text>
<text x="294.2" y="199.1">2Y</text>
<text x="294.2" y="201.6">3Y</text>
<text x="318" y="201.6">6Y</text>
<text x="318" y="199.1">NC</text>
<text x="328.8" y="202.4">U6</text>
<text x="338.3" y="199.1">GND</text>
<text x="338.6" y="201.6">VCC</text>
<text x="241.2" y="208.4">Encoder</text>
<text x="272.3" y="206.7">1B</text>
<text x="272.3" y="209.3">1A</text>
<text x="272.3" y="204.2">2B</text>
<text x="277.7" y="208.4">AM26LS32ACN</text>
<text x="293.9" y="206.7">/G</text>
<text x="294.2" y="209.3">4Y</text>
<text x="295.2" y="204.2">G</text>
<text x="318" y="209.3">3Y</text>
<text x="318" y="206.7">4Y</text>
<text x="318" y="204.2">5Y</text>
<text x="324.5" y="208.4">74HC4050N</text>
<text x="339.9" y="209.3">3A</text>
<text x="339.9" y="206.7">4A</text>
<text x="339.9" y="204.2">5A</text>
<text x="53.3" y="210.1">S4</text>
<text x="272.3" y="211.8">GND</text>
<text x="272.3" y="214.3">VCC</text>
<text x="294" y="214.3">4B</text>
<text x="294.2" y="211.8">4A</text>
<text x="318" y="214.3">1Y</text>
<text x="318" y="211.8">2Y</text>
<text x="339.9" y="214.3">1A</text>
<text x="339.9" y="211.8">2A</text>
<text x="51.2" y="216.1">Hall-2</text>
<text x="99" y="230.4">R1</text>
<text x="138.4" y="230.4">R3</text>
<text x="93.3" y="236.4">FSR</text>
<text x="98" y="236.4">(external)</text>
<text x="114.2" y="234.2">R2</text>
<text x="132.6" y="236.4">FSR</text>
<text x="137.4" y="236.4">(external)</text>
<text x="153.6" y="234.2">R4</text>
<text x="113.6" y="240.2">10K</text>
<text x="153" y="240.2">10K</text>
</g>
<g font-size="1.3" fill="#a90000">
<text x="57.1" y="69.8">2</text>
<text x="57.1" y="67.3">3</text>
<text x="106" y="67.3">1</text>
<text x="123.8" y="67.3">4</text>
<text x="154.2" y="67.3">1</text>
<text x="154.2" y="69.8">2</text>
<text x="57.1" y="72.4">1</text>
<text x="106" y="72.4">2</text>
<text x="123.8" y="72.4">3</text>
<text x="154.2" y="72.4">3</text>
<text x="122.5" y="119.4">1</text>
<text x="310.4" y="118.1">2</text>
<text x="317.5" y="115" transform="rotate(-90 317.5 115)">1</text>
<text x="114.9" y="121.9">2</text>
<text x="122.5" y="124.4">3</text>
<text x="288.9" y="124.4">1</text>
<text x="317.5" y="122.6" transform="rotate(-90 317.5 122.6)">3</text>
<text x="318.7" y="124.4">16</text>
<text x="288.9" y="127">2</text>
<text x="288.9" y="129.5">3</text>
<text x="318.7" y="129.5">15</text>
<text x="319.3" y="127">9</text>
<text x="351.7" y="130.8">4</text>
<text x="122.5" y="137.1">1</text>
<text x="233.6" y="137.1">14</text>
<text x="234.2" y="132.1">1</text>
<text x="234.2" y="134.6">2</text>
<text x="264.1" y="132.1">12</text>
<text x="264.1" y="134.6">26</text>
<text x="264.1" y="137.1">29</text>
<text x="288.9" y="132.1">4</text>
<text x="288.9" y="134.6">7</text>
<text x="288.9" y="137.1">8</text>
<text x="318.7" y="132.1">10</text>
<text x="318.7" y="134.6">11</text>
<text x="318.7" y="137.1">12</text>
<text x="351.7" y="135.9">2</text>
<text x="351.7" y="133.3">3</text>
<text x="114.9" y="139.7">2</text>
<text x="122.5" y="142.2">3</text>
<text x="233.6" y="139.7">19</text>
<text x="234.2" y="142.2">3</text>
<text x="264.1" y="142.2">10</text>
<text x="264.7" y="139.7">9</text>
<text x="288.9" y="139.7">5</text>
<text x="288.9" y="142.2">6</text>
<text x="318.7" y="139.7">13</text>
<text x="318.7" y="142.2">14</text>
<text x="351.7" y="138.4">1</text>
<text x="57.1" y="149.8">3</text>
<text x="234.2" y="144.8">4</text>
<text x="234.2" y="147.3">5</text>
<text x="234.2" y="149.8">6</text>
<text x="264.1" y="144.8">11</text>
<text x="264.1" y="147.3">32</text>
<text x="264.1" y="149.8">33</text>
<text x="370.8" y="149.8">4</text>
<text x="57.1" y="154.9">1</text>
<text x="57.1" y="152.4">2</text>
<text x="234.2" y="152.4">7</text>
<text x="234.2" y="154.9">8</text>
<text x="264.1" y="152.4">15</text>
<text x="264.1" y="154.9">30</text>
<text x="370.8" y="154.9">2</text>
<text x="370.8" y="152.4">3</text>
<text x="233.6" y="157.5">13</text>
<text x="233.6" y="160">16</text>
<text x="264.1" y="160">27</text>
<text x="264.1" y="157.5">31</text>
<text x="370.8" y="157.5">1</text>
<text x="57.1" y="167.6">2</text>
<text x="57.1" y="165.1">3</text>
<text x="233.6" y="162.5">17</text>
<text x="233.6" y="165.1">18</text>
<text x="233.6" y="167.6">20</text>
<text x="264.1" y="167.6">25</text>
<text x="264.1" y="162.5">28</text>
<text x="264.1" y="165.1">37</text>
<text x="57.1" y="170.2">1</text>
<text x="233.6" y="170.2">21</text>
<text x="233.6" y="172.7">22</text>
<text x="264.1" y="170.2">34</text>
<text x="264.1" y="172.7">35</text>
<text x="233.6" y="175.2">23</text>
<text x="233.6" y="177.8">24</text>
<text x="264.1" y="175.2">36</text>
<text x="264.1" y="177.8">38</text>
<text x="57.1" y="195.6">2</text>
<text x="57.1" y="193">3</text>
<text x="247.6" y="196.8">7</text>
<text x="247.6" y="194.3">8</text>
<text x="267.9" y="195.6">10</text>
<text x="299" y="195.6">3</text>
<text x="313.6" y="195.6">16</text>
<text x="344.1" y="195.6">13</text>
<text x="57.1" y="198.1">1</text>
<text x="247.6" y="201.9">5</text>
<text x="247.6" y="199.4">6</text>
<text x="268.5" y="200.6">6</text>
<text x="268.5" y="203.2">7</text>
<text x="268.5" y="198.1">9</text>
<text x="298.4" y="200.6">11</text>
<text x="299" y="203.2">4</text>
<text x="299" y="198.1">5</text>
<text x="313.6" y="203.2">12</text>
<text x="313.6" y="200.6">14</text>
<text x="313.6" y="198.1">15</text>
<text x="344.1" y="203.2">11</text>
<text x="344.7" y="200.6">1</text>
<text x="344.7" y="198.1">8</text>
<text x="57.1" y="209.5">3</text>
<text x="247.6" y="209.5">2</text>
<text x="247.6" y="207">3</text>
<text x="247.6" y="204.4">4</text>
<text x="268.5" y="205.7">1</text>
<text x="268.5" y="208.3">2</text>
<text x="298.4" y="205.7">12</text>
<text x="298.4" y="208.3">13</text>
<text x="313.6" y="205.7">10</text>
<text x="314.3" y="208.3">6</text>
<text x="344.7" y="208.3">7</text>
<text x="344.7" y="205.7">9</text>
<text x="57.1" y="214.6">1</text>
<text x="57.1" y="212.1">2</text>
<text x="247.6" y="212.1">1</text>
<text x="267.9" y="213.3">16</text>
<text x="268.5" y="210.8">8</text>
<text x="298.4" y="210.8">14</text>
<text x="298.4" y="213.3">15</text>
<text x="314.3" y="213.3">2</text>
<text x="314.3" y="210.8">4</text>
<text x="344.7" y="213.3">3</text>
<text x="344.7" y="210.8">5</text>
<text x="102.8" y="232.4">1</text>
<text x="102.8" y="229.8">2</text>
<text x="142.2" y="232.4">1</text>
<text x="142.2" y="229.8">2</text>
</g>
</svg>
